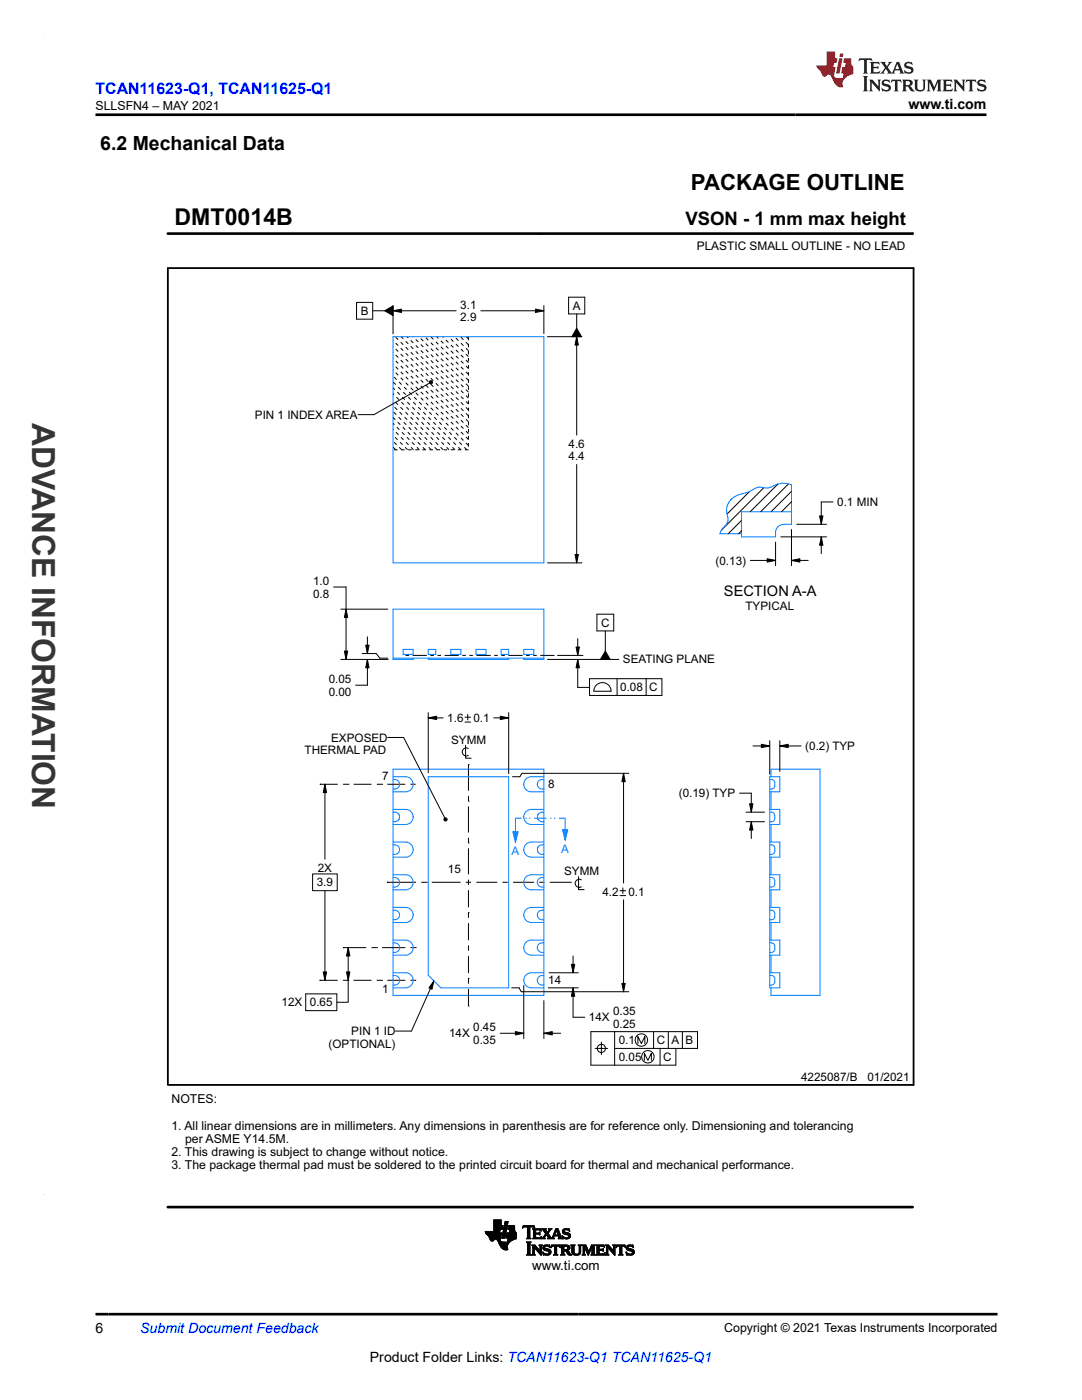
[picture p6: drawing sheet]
<svg xmlns="http://www.w3.org/2000/svg" width="216mm" height="279mm" viewBox="0 0 216 279" stroke-linecap="round" stroke-linejoin="round" font-family="sans-serif">
<path d="M112.2 165.6h1.1l-.5 2.1z" fill="#007fff"/>
<path d="M112.2 165.6h1.1l-.5 2.1z" fill="none" stroke="#007fff" stroke-width=".2"/>
<path d="M102.3 166h1.1l-.5 2.1z" fill="#007fff"/>
<g fill="none" stroke="#007fff" stroke-width=".2">
<path d="M78.4 67.2h30.1v45.1h-30.1zM157.9 102.1h-9.9v5h6.8v-.8a1.7 1.7 0 0 1 1.8-1.7h1.3v-7.9a4.3 4.3 0 0 0-4.1 .5l-1.2 .2a2.41 2.41 0 0 0-2.4 .3l-1.4 .7a4 4 0 0 0-3.8 3.1v.7a2.78 2.78 0 0 1-.1 2.4l-.9 1.1-.4 .8h4.4M78.4 131.4h30.1M80.4 129.6h2v1h-2zM82.4 131.4v.2h-4v-10h30.1v10h-4v-.2M85.4 129.6h1.6v1h-1.6zM85.4 131.4v.2h16.1v-.2M90 129.6h2v1h-2zM95 129.6h2v1h-2zM100 129.6h1.5v1h-1.5zM104.5 129.6h2v1h-2zM78.4 155h2.5a1.5 1.5 0 0 1 1.5 1.5 1.5 1.5 0 0 1-1.5 1.5h-2.5"/>
<path d="M78.4 155.6a1 1 0 0 1 1.3 .9 1 1 0 0 1-1.3 1M78.4 153.5h30.1v45.1h-30.1zM85.4 155h16.1v42.1h-13.5l-2.6-2.5zM108.5 155h-2.5a1.5 1.5 0 0 0-1.5 1.5 1.5 1.5 0 0 0 1.5 1.5h2.5M108.5 155.6a1 1 0 0 0-1.3 .9 1 1 0 0 0 1.3 1M153.6 155.6a.76 .76 0 0 1 1 .6v.6a.74 .74 0 0 1-1 .7M153.6 158h2v-3h-2v42.1h2v-3h-2M153.8 155v-1.5h9.8v45.1h-9.8v-1.5M153.8 158v3.5M78.4 174.6h2.5a1.5 1.5 0 0 1 1.5 1.5 1.5 1.5 0 0 1-1.5 1.5h-2.5M78.4 168.1h2.5a1.5 1.5 0 0 1 1.5 1.5 1.5 1.5 0 0 1-1.5 1.5h-2.5M78.4 161.5h2.5a1.5 1.5 0 0 1 1.5 1.5 1.5 1.5 0 0 1-1.5 1.5h-2.5"/>
<path d="M78.4 175.1a1 1 0 0 1 1.3 1 1 1 0 0 1-1.3 .9M78.4 168.6a1 1 0 0 1 1.3 1 1 1 0 0 1-1.3 .9M78.4 162.1a1 1 0 0 1 1.3 .9 1 1 0 0 1-1.3 1M102.3 166h1.1l-.5 2.1zM104.1 163.3h-1.2v4.8M104.8 163.3h.3M105.6 163.3h.2M106.6 163.3h2.5M108.5 161.5h-2.5a1.5 1.5 0 0 0-1.5 1.5 1.5 1.5 0 0 0 1.5 1.5h2.5M108.5 174.6h-2.5a1.5 1.5 0 0 0-1.5 1.5 1.5 1.5 0 0 0 1.5 1.5h2.5M108.5 168.1h-2.5a1.5 1.5 0 0 0-1.5 1.5 1.5 1.5 0 0 0 1.5 1.5h2.5M108.5 162.1a1 1 0 0 0-1.3 .9 1 1 0 0 0 1.3 1"/>
<path d="M108.5 175.1a1 1 0 0 0-1.3 1 1 1 0 0 0 1.3 .9M108.5 168.6a1 1 0 0 0-1.3 1 1 1 0 0 0 1.3 .9M109.8 163.3h.2M110.5 163.3h.3M111.5 163.3h1.3v4.4M153.6 175.1a.76 .76 0 0 1 1 .7v.6a.74 .74 0 0 1-1 .6M153.6 168.6a.76 .76 0 0 1 1 .7v.6a.74 .74 0 0 1-1 .6M153.6 162.1a.76 .76 0 0 1 1 .6v.6a.74 .74 0 0 1-1 .7M153.6 174.6h2v3h-2M153.6 168.1h2v3h-2M153.6 161.5h2v3h-2M153.8 164.5v3.6"/>
<path d="M153.8 171.1v3.5M153.8 177.6v3.5M78.4 194.1h2.5a1.5 1.5 0 0 1 1.5 1.5 1.5 1.5 0 0 1-1.5 1.5h-2.5M78.4 187.6h2.5a1.5 1.5 0 0 1 1.5 1.5 1.5 1.5 0 0 1-1.5 1.5h-2.5M78.4 181.1h2.5a1.5 1.5 0 0 1 1.5 1.5 1.5 1.5 0 0 1-1.5 1.5h-2.5M78.4 194.7a1 1 0 0 1 1.3 .9 1 1 0 0 1-1.3 1M78.4 188.2a1 1 0 0 1 1.3 .9 1 1 0 0 1-1.3 1M78.4 181.6a1 1 0 0 1 1.3 1 1 1 0 0 1-1.3 1M108.5 194.1h-2.5a1.5 1.5 0 0 0-1.5 1.5 1.5 1.5 0 0 0 1.5 1.5h2.5M108.5 187.6h-2.5a1.5 1.5 0 0 0-1.5 1.5 1.5 1.5 0 0 0 1.5 1.5h2.5M108.5 181.1h-2.5a1.5 1.5 0 0 0-1.5 1.5 1.5 1.5 0 0 0 1.5 1.5h2.5M108.5 194.7a1 1 0 0 0-1.3 .9 1 1 0 0 0 1.3 1"/>
<path d="M108.5 188.2a1 1 0 0 0-1.3 .9 1 1 0 0 0 1.3 1M108.5 181.6a1 1 0 0 0-1.3 1 1 1 0 0 0 1.3 1M153.6 194.7a.76 .76 0 0 1 1 .6v.6a.74 .74 0 0 1-1 .7M153.6 188.2a.76 .76 0 0 1 1 .6v.6a.74 .74 0 0 1-1 .7M153.6 181.6a.76 .76 0 0 1 1 .7v.6a.74 .74 0 0 1-1 .7M153.6 187.6h2v3h-2M153.6 181.1h2v3h-2M153.8 184.1v3.5M153.8 190.6v3.5"/>
</g>
<g fill="none" stroke="#000" stroke-width=".2">
<path d="M33.5 46.6h148.6M113.5 59.3h3.2v3.4h-3.2zM182.1 46.4v.4M71.1 60.4h3.3v3.3h-3.3zM74.4 62h2.4M76.8 62l1.6-.9v1.9zM78.4 62l1.7-.3v.7zM78.4 61v5.6M78.4 62h12.6M85.7 76.1l.2-.1h.3l.1 .3-.1 .3h-.3l-.2-.2zM85.7 76.5l-11.1 6.2h-3.1M95.9 62h12.6"/>
<path d="M106.9 61.7l1.6 .3-1.6 .4zM108.5 61v5.6M109.2 67.2h6.9M115.1 65.5l.9 1.7h-1.9zM115.1 67.2l.3 1.7h-.7zM115.1 62.7v2.8M115.1 67.2v19.6M115.1 92.7v19.6M146 99.6l-.2 .2M149.6 98.1l-4.5 4.5M152.4 97.3l-8.5 8.5M155.2 96.6l-5.5 5.5"/>
<path d="M157.3 96.6l-5.5 5.5M157.9 98.1l-4 4M66.6 117.2h2.4v14.4M109.3 112.3h6.8M114.7 110.7h.7l-.3 1.6zM148 103.9l-2.7 2.6M148 106l-.6 .5M149.7 111.8h5.1M153.1 111.5l1.7 .3-1.7 .4zM154.8 108.2v4.7M155.8 107.1h9.1M157.9 111.8l1.7-.3v.7z"/>
<path d="M157.9 100.1l-2 2M157.9 111.8h3.4M157.9 105.7v7.2M159 104.6h5.9M163.5 103h.7l-.3 1.6zM163.9 107.1l.3 1.7h-.7zM163.9 107.1v3.4M166.2 100.2h-2.3v4.4M68 131.6h9.5M68 121.6h9.4M68.7 129.9h.7l-.4 1.7zM69 121.6l.4 1.6h-.7z"/>
<path d="M72.3 130.4h2.8l.7 1h1.6M73 128.8h.6l-.3 1.6zM73.3 131.6l.3 1.7h-.6zM73.3 127.1v3.3M73.3 131.6v5.1h-2.3M109.3 131.6h14.2M111.3 130.8h5M114.9 129.1h.7l-.3 1.7zM115.3 131.6l.3 1.7h-.7zM115.3 131.6v5.6h2.3M115.3 127.5v3.3M117.6 135.4h14.5v3.4h-14.5z"/>
<path d="M118.8 136.9a1.74 1.74 0 0 1 2-.6 1.74 1.74 0 0 1 1.2 1.7h-3.5zM119.1 122.6h3.4v3.3h-3.4zM120.8 129.9l1 1.7h-2zM120.8 125.9v4M123.1 135.4v3.4M128.9 135.4v3.4M63.8 156.5h.1M63.8 156.5h3.6M64.8 156.5l.4 1.7h-.7zM64.8 156.5v15M68.5 156.5h1M69.5 156.5h.1"/>
<path d="M70.6 156.5h3.5M75.2 156.5h1M76.2 156.5h.1M77.3 156.5h3.6M77.4 147.2h3.1l8.2 16M81.9 156.5h1M85.4 143.3l1.7-.4v.7zM85.4 142.2v12M85.4 143.3h3M92.8 143.1h1.1M92.8 144.1h1.1M92.9 148.7v2.6h1.1"/>
<path d="M93.3 142.6v1.1M93.5 149.4a.82 .82 0 0 0-1.3 .7 .82 .82 0 0 0 1.3 .7M93.5 159.9h.1M93.5 152.6h.1M93.5 152.6v5.2M93.5 158.8v1.1M98.5 143.3h3M99.8 142.9l1.7 .4-1.7 .3zM101.5 142.2v12.2M124.4 154.3l.4 1.7h-.7zM124.4 154.3v21.9M125.5 154.3h-21.3l-.5 .7h-1.4"/>
<path d="M147.6 158.3h2.3v3.8M150.3 148.9h3.3M151.9 148.5l1.7 .4-1.7 .3zM153.6 147.8v6.7M155.6 148.9l1.7-.4v.7zM155.6 147.8v6.2M155.6 148.9h4.2M62.4 174.4h4.9v3.4h-4.9zM64.8 177.8v17.8M77.3 176.1h.1M77.3 176.1h5.7M84.1 176.1h1"/>
<path d="M85.1 176.1h.1M86.2 176.1h5.7M88.6 163.4l.2-.2 .3 .1 .1 .2-.1 .3-.3 .1-.2-.2zM92.9 176.1h1.1M93.5 168.2h.1M93.5 160.9v5.2M93.5 167.2v1M93.5 169.3v5.2M93.5 175.6v1M93.5 177.7v3.4M95.1 176.1h4.1M100.3 176.1h1"/>
<path d="M102.4 176.1h4.1M107.6 176.1h1M109.7 176.1h4.2M113.9 176.1h.1M115.4 175v2.5h1.2M116 175.6a.82 .82 0 0 0-1.3 .7 .82 .82 0 0 0 1.3 .7M123.7 177.8h1.1M123.7 178.7h1.1M124.3 177.2v1.1M124.4 179.6v18.3M148.9 164h3.6M148.9 162.1h3.6"/>
<path d="M149.6 160.4h.6l-.3 1.7zM149.9 164l.3 1.7h-.6zM149.9 164v3.3M61 198.4h6.2v3.3h-6.2zM63.8 195.6h.1M63.8 195.6h3.6M64.5 194h.7l-.4 1.6zM68.4 195.6h1.1M68.5 189.1h.1M68.5 189.1h4.6M69.1 194h.7l-.3 1.6zM69.5 189.1l.3 1.7h-.7z"/>
<path d="M69.5 189.1v10.9h-2.3M69.5 195.6h.1M70.5 195.6h3.6M74.1 189.1h1.1M75.2 195.6h1M75.2 189.1h.1M76.2 195.6h.1M76.2 189.1h4.7M77.3 195.6h3.6M81.9 195.6h1.1M81.9 189.1h1.2M86.6 195.8l-.4 1.6-.6-.2z"/>
<path d="M86.6 195.8l-4.5 10h-3.2M93.5 182.1h.1M93.5 195.3h.1M93.5 182.1v1.1M93.5 184.2v3.4M93.5 188.7v1M93.5 190.8v3.4M93.5 195.3v1M93.5 197.4v3.4M102.1 197.1h1.5l.4 .8h21.5M104.5 196.7v10.6M108.5 199.7v7.6"/>
<path d="M109.4 197.1h6M109.6 194.1h5.8M114 192.5h.7l-.4 1.6zM114.3 197.1l.4 1.7h-.7zM114.3 197.1v5.9h2.4M114.3 190.8v3.3M124.1 196.3h.7l-.4 1.6zM93.5 200.8h.1M99.8 206.2h4.7M102.8 205.9l1.7 .3-1.7 .3zM108.5 206.2l1.7-.3v.6zM108.5 206.2h3.4"/>
<path d="M118.7 209.2h2.5M120 208v2.5M122.6 209.2h16.6v-3.3h-21.3v6.7h17v-3.4M122.6 205.9v6.7M127.3 208.3v-1.4l.7 1.4 .7-1.4v1.4M128.6 211.6v-1.4l.7 1.4 .7-1.4v1.4M130.4 205.9v3.3M131.7 209.2v3.4M133.4 205.9v3.3M136.2 205.9v3.3M96.8 245.8h2.9M96.8 245.9h2.9"/>
<path d="M96.9 245.9h2.8M96.9 246h3.2l-.2 1.1M96.9 246.1h3.2M97 246.2h3.1M97 246.3h3M97.1 246.3h2.9M97.2 246.4h2.8M97.3 246.5h2.7M97.4 246.6h2.6M97.5 246.7h2.5M97.6 246.8h2.3M97.6 246.9h2.3"/>
<path d="M97.6 247h2.3M97.7 247.1h2.2M97.7 247.2h2.2M97.8 247.3h2M97.8 247.3h1M97.8 247.4h.8M97.9 247.5h.7M97.9 247.5h.6M98 247.6h.5M98.1 247.7h.3M98.5 245.3h1.7l.2-.7h-.4v-1.2h-1.5v2.4h-1.7l.1 .2 1.1 1.6 .4 .1 .4-.4 .3 .1 .9 1.5 .7 .5h.7l-.1-.9 .6-.8M98.5 245.7h1.2"/>
<path d="M98.5 245.6h1.3M98.5 245.5h1.3M98.5 245.4h1.3M98.5 245.3h1.7M98.5 245.2h1.8M98.5 245.1h1.8M98.5 245h1.8M98.5 244.9h1.8M98.5 244.8h1.8M98.5 244.7h1.9M98.5 244.6h1.9M98.5 244.6h1.5"/>
<path d="M98.5 244.5h1.5M98.5 244.4h1.5M98.5 244.3h1.5M98.5 244.2h1.5M98.5 244.1h1.5M98.5 244h1.5M98.5 243.9h1.5M98.5 243.8h1.5M98.5 243.7h1.5M98.5 243.6h1.5M98.5 243.5h1.5M99 247.3h.8"/>
<path d="M99.1 247.4h.7M99.2 247.5h.6M99.3 247.5h.5M99.3 247.6h.5M99.3 247.7h.6M99.4 247.7h.5M99.4 247.8h.6M99.4 247.9h1M99.5 247.9h2.1M99.5 248h2.1M99.5 248.1h2M99.6 248.1h1.9"/>
<path d="M99.6 248.2h1.8M99.6 248.3h1.8M99.7 248.3h1.6M99.7 248.4h1.6M99.7 248.5h1.6M99.8 248.5h1.5M99.8 248.6h1.4M99.8 245.3l-.1 .7M99.8 247.3l.1 .4 .2 .1 1.6 .1M99.8 248.7h1.4M99.9 248.7h1.3M99.9 247.1l-.1 .2"/>
<path d="M99.9 248.8h1.3M100 248.9h1.2M100.1 249h1.1M100.1 249.1h1.2M100.1 247.1h.6M100.2 247h.5M100.2 246.9h.6M100.2 249.1h1.1M100.2 246.8h.6M100.2 246.7h.6M100.2 246.6h.6M100.3 246.5h.5"/>
<path d="M100.3 246.5h.6M100.3 249.2h1M100.3 246.4h.6M100.3 246.3h.6M100.3 246.2h.6M100.3 246.1h.6M100.4 246h.5M100.4 249.3h.9M100.4 245.9h.6M100.4 245.8h.6M100.4 245.7h.6M100.4 245.6h.6"/>
<path d="M100.5 245.5h.5M100.5 249.3h.8M100.5 245.4h.6M100.5 245.3h.6M100.5 245.2h.6M100.5 245.1h.6M100.6 245h.5M100.6 245h.6M100.6 244.9h.6M100.6 244.8h.6M100.6 249.4h.7M100.6 244.7h.6"/>
<path d="M100.6 244.6h.6M100.6 244.6h.6l-.5 2.5h-.6zM100.7 244.3h.6M100.7 244.2h.6M100.7 244.1h.6M100.8 244h.5M100.8 243.9h.6M100.8 243.8h.6M100.8 243.8h.6l-.1 .5h-.6zM100.9 249.5h.1M101 247h2M101 246.9h2"/>
<path d="M101 246.9l.1 .2h.3M101 247.1h2M101 246.8h2M101 246.7h2M101.1 246.7h1.9M101.1 246.6h1.9M101.1 246.5h1.9M101.1 246.4h1.9M101.1 246.3h1.9M101.2 246.2h1.8M101.2 246.1h1.8M101.3 247.8h.5"/>
<path d="M101.3 247.7h.6M101.3 247.7h.7M101.3 247.6h.8M101.3 247.5h.9M101.3 247.5h1M101.3 245.3h1.4M101.3 247.4h1.2M101.4 245.2h1.3M101.4 247.3h1.2M101.4 247.3h1.5M101.4 245.1h1.3M101.4 247.2h1.6"/>
<path d="M101.4 245h1.3M101.4 247.1h1.6M101.4 247.1l-.1 .8M101.4 244.9h1.3M101.4 244.8h1.3M101.5 244.7h1.2M101.5 244.6h1.2M101.5 244.6h1.2v.7h-1.4zM101.6 245.9h1.3M101.7 245.9h1.2M101.7 245.8h1.1M101.7 245.7h1.1"/>
<path d="M101.7 245.7h1M101.7 245.6h1M101.7 245.5h1M101.7 245.4h1M101.8 245.3l-.2 .7M102.7 245.3l.3 .7v1.2M103 246h-1.8l-.2 .9M103 247.2l-1.1 .5M104.3 245h.1M104.3 244.9h.2M104.3 244.8h2.3M104.4 244.7h2.2"/>
<path d="M104.4 244.6h2.2M105 247.2l.2-.2v-2.1h-.5l-.4 .2 .1-.5h2.2l.1 .5-.4-.2h-.6v2l.2 .3M105 247.2h.9M105.1 247.9h.8M105.2 247.1h.6M105.2 250.4h.6M105.2 244.9h.5M105.2 248h.6M105.2 247h.5M105.2 246.9h.5M105.2 246.8h.5M105.2 246.7h.5"/>
<path d="M105.2 246.6h.5M105.2 246.5h.5M105.2 246.4h.5M105.2 246.3h.5M105.2 246.2h.5M105.2 246.1h.5M105.2 246h.5M105.2 245.9h.5M105.2 245.8h.5M105.2 245.7h.5M105.2 245.6h.5M105.2 245.5h.5"/>
<path d="M105.2 245.4h.5M105.2 245.3h.5M105.2 245.2h.5M105.2 245.1h.5M105.2 245h.5M105.3 250.3h.5M105.3 248.1h.4M105.3 250.2h.4M105.3 250.2v-2.1l-.3-.3h1l-.3 .3v2.1M105.3 250.2l-.3 .3 1-.1-.3-.2M105.3 250.1h.4M105.3 250h.4"/>
<path d="M105.3 249.9h.4M105.3 249.8h.4M105.3 249.7h.4M105.3 249.6h.4M105.3 249.5h.4M105.3 249.4h.4M105.3 249.3h.4M105.3 249.2h.4M105.3 249.1h.4M105.3 249h.4M105.3 248.9h.4M105.3 248.8h.4"/>
<path d="M105.3 248.7h.4M105.3 248.6h.4M105.3 248.5h.4M105.3 248.4h.4M105.3 248.3h.4M105.3 248.2h.4M105.9 247.2h-.9M106.2 248.6h.6M106.2 247.2h1.7M106.3 250.4h.4M106.3 248.7h.6M106.3 250.3h.3"/>
<path d="M106.3 245.3h1.6M106.3 248.8h.7M106.3 250.2l-.2 .3 .7-.1-.2-.2M106.3 250.2h.3M106.3 250.1h.3M106.3 250h.3M106.3 249.9h.3M106.3 249.8h.3M106.3 249.7h.3M106.3 249.6h.3M106.3 249.5h.3M106.3 249.4h.3"/>
<path d="M106.3 249.3h.3M106.3 249.2h.3M106.3 249.1h.3M106.3 249h.3M106.3 249h.8M106.3 248.9h.8M106.3 248.8v1.4M106.4 247.1h1.6M106.4 245.4h1.5M106.4 247h.5M106.4 245.5h.5M106.4 246.9h.5"/>
<path d="M106.4 246.8h.5M106.4 246.7h.5M106.4 246.6h.5M106.4 246.5h.5M106.4 246.4h.5M106.4 246.3h.5M106.4 246.2h1.3M106.4 246.1h1.3M106.4 246h.5M106.4 245.9h.5M106.4 245.8h.5M106.4 245.7h.5"/>
<path d="M106.4 245.6h.5M106.5 244.9h.2M106.6 245h.1M106.7 249h.5M106.7 248.5l1 1.1 .1-.8M106.7 248.5h-.6l.2 .3M106.7 249.1h.6M106.8 249.2h.6M106.9 245.6l.1-.1h.5l.5 .2M106.9 245.6v.5h.6l.2-.2v.6l-.2-.2h-.6v.6M106.9 249.3h.6M107 249.4h.6"/>
<path d="M107.1 249.5h.5M107.1 249.6h.9M107.2 249.7h.8M107.3 249.8h.7M107.4 249.9h.6M107.5 250h.5M107.5 246h.2M107.6 250.1h.4M107.6 246.3h.1M107.6 247h.4M107.6 246h.1M107.6 250.2h.4"/>
<path d="M107.7 246.4h.1M107.7 245.5h.2M107.7 248.6h.4M107.7 250.3h.3M107.7 248.7h.3M107.8 248.8h.2M107.8 248.8l-.2-.3h.6l-.2 .3M107.8 249.5h.2M107.8 249.4h.2M107.8 249.3h.2M107.8 249.2h.2M107.8 249.1h.2"/>
<path d="M107.8 249h.2M107.8 248.9h.2M107.8 250.4h.2M107.8 245.6h.2M107.9 246.9h.1M107.9 250.4h.1M107.9 245.7h.1M108 246.8h.1M108 245.7l-.2-.5h-1.6l.2 .3v1.4l-.2 .3M108 248.8v1.7l-1.4-1.5v1.2M108 247.2h.8M108.1 246.8l-.5 .2h-.7v-.1"/>
<path d="M108.1 246.8l-.2 .4h-1.7M108.1 245.3h.8M108.3 247.1h.3M108.3 249.9l.1 .6M108.3 249.9h.1M108.3 245.4h.6M108.3 250h.1M108.3 250.1h.3M108.3 249h.4M108.3 249.1h.5M108.3 247h.4M108.3 250.2h.4"/>
<path d="M108.3 248.9h.4M108.4 249.2h.8M108.4 245.5h.5M108.4 250.3h.6M108.4 248.8h.4M108.4 250.4h1.3M108.4 249.3h1.1M108.4 246.9h.3M108.4 245.6h.6M108.4 248.7h1.3M108.5 246.8h.3M108.5 249.4h1.2"/>
<path d="M108.5 245.7h.5M108.5 248.6h1.2M108.5 246.7h.3M108.6 245.8h.5M108.6 246.6h.3M108.6 245.9h.5M108.6 249.5h1.2M108.7 246.5h.3M108.7 246h.8M108.7 250.4h.9M108.7 248.5h.7M108.7 246.4h.8"/>
<path d="M108.8 246h.6M108.8 247.2h-.8M108.8 246.3h.7M108.8 246.1h.6M108.9 246.2h.5M108.9 246.2l-.6 .8-.3 .2M108.9 249.6l.6 .2v.4h-.6l-.6-.3M108.9 249.6h1M109.1 246.5h.5M109.2 246.6h.5M109.2 250.3h.6M109.2 246.7h.5"/>
<path d="M109.3 247.2l.1-.2-.4-.6-.3 .6 .1 .2M109.3 247.2h1.3M109.3 245.9h.3M109.3 246.8h.5M109.3 249.7h.6M109.3 245.8h.3M109.4 246.2l.7 .9 .8-1.9h.5l.6 1.8 .2 .2M109.4 246.9h.5M109.4 245.7h.3M109.4 248.8h.3M109.4 247h.5M109.4 247.1h.6"/>
<path d="M109.5 250.2h.4M109.5 245.6h.3M109.5 249.8h.4M109.5 245.3h.6M109.5 245.5l-.3 .5-.3-.6 .1-.2h-.9l.8 1M109.5 245.5l-.1-.3h.7l-.7 1M109.5 250.1h.4M109.5 245.5h.3M109.5 249.9h.4M109.5 250h.4M109.6 245.4h.3M109.6 248.9h.2"/>
<path d="M109.7 249h.1M109.8 249l-.7-.3h-.3l-.1 .2 .1 .2 .9 .3 .2 .5M109.8 249l-.1-.5-1.1 .1-.3 .2v.4l.6 .4M109.9 249l.2-.5h1.6l.1 .5M109.9 249l.4-.3h.3v1.5M109.9 249h.1M109.9 248.9h.2M109.9 249.9l-.1 .3-.3 .3-1.1-.1M110 248.8h.2M110 248.7h1.7M110 248.6h1.7M110.1 247.1h.4"/>
<path d="M110.2 247h.3M110.2 246.9h.3M110.3 246.8h.3M110.3 246.7h.3M110.4 246.6h1.5M110.4 246.5h1.4M110.4 246.4h1.4M110.5 246.3h.2M110.5 246.2h.3M110.5 246.1h.3M110.6 246h.2M110.6 250.4h.5"/>
<path d="M110.6 246h.3M110.6 250.3h.5M110.6 247.2h-1.3M110.6 248.8h.5M110.6 245.9h.3M110.6 250.2h.5M110.6 250.2l-.2 .3 .9-.1-.2-.2M110.6 250.1h.5M110.6 250h.5M110.6 249.9h.5M110.6 249.8h.5M110.6 249.7h.5"/>
<path d="M110.6 249.6h.5M110.6 249.5h.5M110.6 249.4h.5M110.6 249.3h.5M110.6 249.2h.5M110.6 249.1h.5M110.6 249h.5M110.6 248.9h.5M110.7 245.8h.2M110.7 246.4l.3-.8 .3 .8M110.7 245.7h.3M110.8 245.6h.7"/>
<path d="M110.8 245.5h.7M110.8 245.4h.6M110.9 245.3h.5M111.1 245.7h.4M111.1 245.8h.5M111.1 245.9h.5M111.2 246h.4M111.2 246h.5M111.2 246.1h.5M111.3 246.2h.4M111.3 246.3h.5M111.4 247.2l.1-.2-.1-.3h-.8l-.1 .3 .1 .2"/>
<path d="M111.4 247.2h.8M111.4 246.7h.5M111.5 246.8h.5M111.5 246.9h.5M111.5 248.8h.3M111.5 247.1h.6M111.5 247h.5M111.7 248.9h.1M111.7 249h.1M111.8 249l-.3-.3h-.4v1.5M112 248.6h1.5M112 250.4h.6"/>
<path d="M112.1 248.7h1.5M112.1 250.3h.4M112.1 248.8h.4M112.1 250.2l-.2 .3 .8-.1-.2-.2M112.1 250.2h.4M112.1 250.1h.4M112.1 250h.4M112.1 249.9h.4M112.1 249.8h.4M112.1 249.7h.4M112.1 249.6h1.2M112.1 249.5h1.3"/>
<path d="M112.1 249.4h1.4M112.1 249.3h.4M112.1 249.2h.4M112.1 249.1h.4M112.1 249h.4M112.1 248.9h.4M112.1 248.8v1.4M112.2 246.7h.1M112.2 246.6h.1M112.2 246.8h.2M112.2 245.8h.4M112.2 245.9h.5"/>
<path d="M112.2 245.7h.4M112.2 246.9h.4M112.2 247.2h-.8M112.2 246h.8M112.3 245.6h.3M112.3 247h.5M112.3 246h1.1M112.3 247.1h1.3M112.3 245.5h.4M112.3 247.2h.2M112.4 246.1h1.2M112.4 245.4h1.2"/>
<path d="M112.5 246.2h1.2M112.5 245.3h1.1M112.5 250.2v-.5h.3l.6 .7 .7 .1M112.5 248.9l.1-.2 .6 .2v.4l-.3 .1M112.5 248.9v.5M112.6 247.2h.9M112.7 246.3h1.1M112.7 245.2h.5M112.9 247.3h.3M112.9 248.5l.6 .1 .2 .3-.1 .4-.4 .3M112.9 249.7h.5M113 249.8h.5"/>
<path d="M113.1 249.9h.5M113.1 250h.5M113.1 246.4h.7M113.1 248.8h.6M113.1 249.3h.5M113.2 250.1h.5M113.2 248.5h-1.3l.2 .3M113.2 249.6l.9 .9M113.2 249.6h.1M113.2 250.2h.6M113.2 248.9h.5M113.2 249.2h.5"/>
<path d="M113.2 247h.5M113.2 249.1h.5M113.2 249h.5M113.2 245.5h.4M113.3 249h.4M113.3 250.3h.5M113.3 250.4h.6M113.4 246.5h.4M113.4 246.9h.4M113.4 246.6h.4M113.4 246.8h.4M113.4 245.6h.3"/>
<path d="M113.4 246.7h.4M113.5 250.4h.6M113.6 245.7h.1M113.7 245.8l-.6-.4-.4 .1-.1 .2 .1 .2 1.1 .4v.5l-.3 .4h-1.2l-.1-.6M113.7 245.8l-.1-.6-1.1 .1-.3 .3 .1 .5 1 .4 .1 .3-.1 .2h-.4l-.7-.4M113.7 245.8h.1M114 248.6h.6M114.1 248.7h.5M114.1 248.8h.4M114.1 248.8l-.2-.3h.8l-.2 .3M114.1 248.8v1.2l.3 .4 .5 .1 .6-.1 .3-.2 .1-.4M114.1 249.8h.4"/>
<path d="M114.1 249.7h.4M114.1 249.6h.4M114.1 249.5h.4M114.1 249.4h.4M114.1 249.3h.4M114.1 249.2h.4M114.1 249.1h.4M114.1 249h.4M114.1 248.9h.4M114.1 249.9h.4M114.1 250h.5M114.1 250.1h.5"/>
<path d="M114.2 250.2h.5M114.3 250.3h.6M114.4 250.4h1.2M114.5 249.8l.2 .4 .4 .1 .4-.1 .1-.4M114.5 248.8v1M114.5 250.4h1M115.2 250.3h.5M115.5 250.2h.3M115.5 248.6h.4M115.5 250.1h.3M115.6 250h.2M115.6 248.7h.3"/>
<path d="M115.6 249.9h.3M115.6 248.8h.3M115.6 248.8l-.2-.3h.6l-.1 .3M115.6 249.8h.3M115.6 249.7h.3M115.6 249.6h.3M115.6 249.5h.3M115.6 249.4h.3M115.6 249.3h.3M115.6 249.2h.3M115.6 249.1h.3M115.6 249h.3"/>
<path d="M115.6 248.9h.3M115.6 248.8v1M115.9 248.8v1M116.3 248.6h.6M116.3 250.4h.4M116.4 248.7h.6M116.4 250.3h.2M116.4 248.8h.6M116.4 250.2h.2M116.4 250.2l-.2 .3 .6-.1-.2-.2M116.4 250.1h.2M116.4 250h.2"/>
<path d="M116.4 249.9h.2M116.4 249.8h.2M116.4 249.7h.2M116.4 249.6h.2M116.4 249.5h.2M116.4 249.4h.2M116.4 249.3h.2M116.4 249.2h.2M116.4 249.1h.2M116.4 249h.2M116.4 249h.7M116.4 248.9h.7"/>
<path d="M116.4 248.8v1.4M116.7 249h.5M116.7 249.1h.5M116.8 249.2h.4M116.8 249.3h.5M116.9 249.4h.4M116.9 248.5l.6 1.3 .5-1.3h.8l-.2 .3M116.9 249.5h.5M116.9 248.5h-.7l.2 .3M116.9 249.6h.5M117 249.7h.4M117 249.8h.7"/>
<path d="M117.1 249.9h.6M117.1 250h.5M117.2 250.1h.4M117.2 250.2h.4M117.2 250.3h.3M117.3 250.4h.2M117.3 250.4h.1M117.5 249.7h.3M117.6 249.6h.2M117.6 249.5h.2M117.6 249.4h.3M117.7 249.3h.2"/>
<path d="M117.7 249.2h.3M117.8 249.1h.2M117.8 249h.2M117.8 249h.8M117.9 248.9h.7M117.9 248.8h.7M118 248.7h.6M118 248.6h.6M118.1 250.4h.5M118.1 250.3h.5M118.1 250.2h.5M118.1 250.2l-.2 .3 .9-.1-.2-.2"/>
<path d="M118.1 250.2v-1.3l-.7 1.6-.8-1.6v1.3M118.1 250.1h.5M118.1 250h.5M118.1 249.9h.5M118.1 249.8h.5M118.1 249.7h.5M118.1 249.6h.5M118.1 249.5h.5M118.1 249.4h.5M118.1 249.3h.5M118.1 249.2h.5M118.1 249.1h.5"/>
<path d="M118.1 249h.5M118.6 248.8v1.4M119 248.6h1.5M119.1 250.4h1.5M119.1 248.7h1.5M119.1 250.3h1.6M119.1 248.8h.5M119.1 248.8l-.2-.3h1.6l.1 .5M119.1 250.2h.5M119.1 250.1h.5M119.1 250h.5M119.1 249.9h.5"/>
<path d="M119.1 249.8h.5M119.1 249.7h.5M119.1 249.6h.5M119.1 249.5h1.3M119.1 249.4h1.3M119.1 249.3h1.3M119.1 249.2h.5M119.1 249.1h.5M119.1 249h.5M119.1 248.9h.5M119.1 248.8v1.4M119.6 249.5v.7h.1"/>
<path d="M120.1 249.3l.3-.2v.6l-.3-.2M120.3 249.6h.1M120.3 249.2h.1M120.4 248.8h.2M120.5 250.2h.2M120.5 248.9h.1M120.6 249h.1M120.6 249l-.3-.3h-.7v.6M120.6 250.1h.1M120.7 250h.1M120.7 250l-.6 .2M120.7 250l-.1 .4-1.7 .1 .2-.3"/>
<path d="M120.9 248.6h.6M121 250.4h.3M121 248.7h.6M121 250.3h.3M121 248.8h.7M121 250.2h.3M121 248.8l-.2-.3h.6l1 1.1v-.8M121 250.2l-.2 .3h.7l-.2-.3M121 250.1h.3M121 250h.3M121 249.9h.3M121 249.8h.3"/>
<path d="M121 249.7h.3M121 249.6h.3M121 249.5h.3M121 249.4h.3M121 249.3h.3M121 249.2h.3M121 249.1h.3M121 249h.3M121 249h.8M121 248.9h.8M121 248.8v1.4M121.3 249h.6"/>
<path d="M121.4 249.1h.6M121.5 249.2h.6M121.6 249.3h.6M121.7 249.4h.5M121.8 249.5h.5M121.8 249.6h.9M121.9 249.7h.8M122 249.8h.7M122.1 249.9h.6M122.2 250h.5M122.2 250.1h.5M122.3 250.2h.4"/>
<path d="M122.4 248.6h.4M122.4 250.3h.3M122.4 248.7h.3M122.4 248.8h.3M122.4 248.8l-.1-.3h.6l-.2 .3M122.4 249.5h.3M122.4 249.4h.3M122.4 249.3h.3M122.4 249.2h.3M122.4 249.1h.3M122.4 249h.3M122.4 248.9h.3"/>
<path d="M122.5 250.4h.2M122.6 250.4h.1M122.7 248.8v1.7l-1.4-1.5v1.2M122.9 249l.4-.3h.3l.1 1.5M122.9 249h.1M122.9 248.9h.2M123 248.8h.2M123 248.7h1.7M123 248.6h1.7M123.6 250.4h.5M123.6 250.3h.5M123.6 248.8h.5"/>
<path d="M123.7 250.2l-.3 .3 .9-.1-.2-.2M123.7 250.2h.4M123.7 250.1h.4M123.7 250h.4M123.7 249.9h.4M123.7 249.8h.4M123.7 249.7h.4M123.7 249.6h.4M123.7 249.5h.4M123.7 249.4h.4M123.7 249.3h.4M123.7 249.2h.4"/>
<path d="M123.7 249.1h.4M123.7 249h.4M123.7 248.9h.4M124.5 248.8h.3M124.7 248.9h.1M124.7 248.5l.1 .5-.3-.3-.4 .1v1.4M124.7 248.5h-1.6l-.2 .5M124.7 249h.1M124.9 250h.2M125 250.1h.2M125 249h.3M125 249.1h.5"/>
<path d="M125 250.2h.3M125 248.9h.3M125 249.2h.8M125 250.3h.6M125 248.8h.4M125 250.4h1.3M125 249.3h1.2M125.1 248.7h1.2M125.1 248.6l.4-.2 .8 .1 .1 .5-.6-.3h-.4l-.1 .2 .1 .2 1.1 .4 .1 .5-.3 .4-.4 .1-.7-.1-.1 .1-.1-.7 .7 .5 .3-.1 .2-.2-.2-.3-.9-.3-.1-.4zM125.1 249.4h1.3M125.2 248.6h1.1M125.3 249.5h1.2"/>
<path d="M125.4 250.4h.8M125.4 248.5h.6M125.5 249.6h1M125.9 250.3h.5M125.9 249.7h.7M126 248.8h.4M126.1 250.2h.4M126.1 249.8h.5M126.2 250.1h.3M126.2 249.9h.4M126.2 250h.4M126.2 248.9h.2"/>
<path d="M126.3 249h.1"/>
<circle cx="120" cy="209.2" r=".83"/>
<circle cx="128" cy="207.6" r="1.25"/>
<circle cx="129.3" cy="210.9" r="1.25"/>
</g>
<g fill="#000">
<path d="M76.8 62l1.6-.9v1.9zM78.4 62l1.7-.3v.7zM85.7 76.1l.2-.1h.3l.1 .3-.1 .3h-.3l-.2-.2zM106.9 61.7l1.6 .3-1.6 .4zM115.1 67.2l.3 1.7h-.7zM115.1 65.5l.9 1.7h-1.9zM114.7 110.7h.7l-.3 1.6zM153.1 111.5l1.7 .3-1.7 .4zM157.9 111.8l1.7-.3v.7zM163.9 107.1l.3 1.7h-.7zM163.5 103h.7l-.3 1.6zM68.7 129.9h.7l-.4 1.7z"/>
<path d="M69 121.6l.4 1.6h-.7zM73.3 131.6l.3 1.7h-.6zM73 128.8h.6l-.3 1.6zM115.3 131.6l.3 1.7h-.7zM114.9 129.1h.7l-.3 1.7zM120.8 129.9l1 1.7h-2zM64.8 156.5l.4 1.7h-.7zM85.4 143.3l1.7-.4v.7zM99.8 142.9l1.7 .4-1.7 .3zM124.4 154.3l.4 1.7h-.7zM151.9 148.5l1.7 .4-1.7 .3zM155.6 148.9l1.7-.4v.7z"/>
<path d="M88.6 163.4l.2-.2 .3 .1 .1 .2-.1 .3-.3 .1-.2-.2zM149.6 160.4h.6l-.3 1.7zM149.9 164l.3 1.7h-.6zM64.5 194h.7l-.4 1.6zM69.5 189.1l.3 1.7h-.7zM69.1 194h.7l-.3 1.6zM86.6 195.8l-.4 1.6-.6-.2zM114 192.5h.7l-.4 1.6zM114.3 197.1l.4 1.7h-.7zM124.1 196.3h.7l-.4 1.6zM102.8 205.9l1.7 .3-1.7 .3zM108.5 206.2l1.7-.3v.6z"/>
</g>
<path d="M33.5 53.5h148.8v163h-148.8z" fill="none" stroke="#000" stroke-width=".36"/>
<path d="M33.5 46.6h148.6M33.5 240.9h148.6" fill="none" stroke="#000" stroke-width=".53"/>
<g fill="none" stroke="#000" stroke-width=".2" stroke-dasharray=".7 .7" stroke-linecap="butt">
<path d="M93.5 67.2v22.6M93.5 79.4l-12.3-12.2M93.5 78.3l-11.1-11.1M93.5 77.1l-9.9-9.9M93.5 75.9l-8.7-8.7M93.5 74.7l-7.5-7.5M93.5 73.5l-6.4-6.3M93.5 72.4l-5.2-5.2M93.5 71.2l-4-4M93.5 70l-2.8-2.8M93.5 68.8l-1.6-1.6M93.5 67.6l-.5-.4"/>
<path d="M79 89.8l-.6-.6M80.2 89.8l-1.8-1.8M81.3 89.8l-2.9-2.9M82.5 89.8l-4.1-4.1M83.7 89.8l-5.3-5.3M84.9 89.8l-6.5-6.5M86.1 89.8l-7.7-7.7M87.2 89.8l-8.8-8.9M88.4 89.8l-10-10M89.6 89.8l-11.2-11.2M90.8 89.8l-12.4-12.4M92 89.8l-13.6-13.6"/>
<path d="M93.2 89.8l-14.8-14.8M93.5 89.8h-15.1M93.5 88.9l-15.1-15M93.5 87.7l-15.1-15M93.5 86.5l-15.1-15M93.5 85.4l-15.1-15.1M93.5 84.2l-15.1-15.1M93.5 83l-15.1-15.1M93.5 81.8l-14.6-14.6M93.5 80.6l-13.5-13.4"/>
</g>
<path d="M110.6 130.8h-30.1" fill="none" stroke="#000" stroke-width=".2" stroke-dasharray="2.8 .7 .7 .7 .7 .7" stroke-linecap="butt"/>
<path d="M171.5 11.6l-.2 .6 .5-.2h.6v.1v2.2l-.2 .4h1l-.2-.4v-2.2v-.1h.5l.6 .2-.2-.6zM173.6 12.4l.2 .3v1.6l-.2 .4h1.9l.1-.6a1.08 1.08 0 0 1-1.3 .2v-.7h.6l.4 .2v-.7l-.4 .2h-.6v-.5l.2-.2a1 1 0 0 1 1 .3l-.1-.5zM175.7 12.4l.9 1.1-1 1.2h.9l-.2-.2 .5-.8 .4 .8-.2 .2h1.6l-.2-.2 .2-.5h.9l.1 .5-.1 .2h.9l-.2-.4-.8-1.9h-.5l-.9 2.1-.9-1.1 .9-1h-.8l.2 .2-.4 .6-.4-.6 .2-.2zM179 12.8l.4 1h-.7zM180.7 12.5a.65 .65 0 0 0-.2 .7 .65 .65 0 0 0 .6 .5l.6 .1 .1 .3a.79 .79 0 0 1-.7 .4 .79 .79 0 0 1-.7-.5l.1 .7 .2-.1a.93 .93 0 0 0 1.1 0 .93 .93 0 0 0 .4-.9 1.46 1.46 0 0 0-1.2-.6l-.1-.3a1.09 1.09 0 0 1 1.2 .2l-.2-.6-.1 .1-.5-.2zM172.2 15.2l.2 .4v2.2l-.2 .4h1l-.2-.4v-2.2l.2-.4zM173.4 15.9l.2 .4v1.5l-.2 .4h.8l-.3-.4 .1-1.3 1.6 1.8v-2l.2-.4h-.7l.1 .2 .1 1.1-1.2-1.3zM176.2 16a.65 .65 0 0 0-.2 .8 .65 .65 0 0 0 .6 .4l.6 .2 .1 .2a.79 .79 0 0 1-.7 .4 .79 .79 0 0 1-.7-.5l.1 .7 .2-.1a.93 .93 0 0 0 1.1 .1 .93 .93 0 0 0 .4-1 1.46 1.46 0 0 0-1.2-.5l-.1-.4a1.09 1.09 0 0 1 1.2 .2l-.1-.6-.2 .1-.5-.1zM177.9 15.9l-.1 .6a.63 .63 0 0 1 .8-.3v1.6l-.3 .4h1l-.2-.4v-1.6a.66 .66 0 0 1 .8 .3l-.1-.6zM180 15.9l.2 .4v1.5l-.2 .4h1l-.2-.2-.1-.7h.5l.1 .2a.79 .79 0 0 0 1.2 .6l-1-.9a.61 .61 0 0 0 .6-.6 .61 .61 0 0 0-.5-.7zM180.8 16.2h.1a.47 .47 0 0 1 .5 .1 .47 .47 0 0 1 .1 .5l-.1 .1-.7 .1zM182.3 15.9l.2 .2a2.27 2.27 0 0 0 .4 2 1.04 1.04 0 0 0 1.7-.7v-1.3l.2-.2h-.8l.2 .4v1.1a.6 .6 0 0 1-.6 .6 .6 .6 0 0 1-.6-.6v-1.1l.3-.4zM184.9 15.9l.2 .4v1.5l-.2 .4h.8l-.3-.4v-1.4l.9 1.9 .9-1.9v1.4l-.3 .4h1l-.2-.4v-1.5l.2-.4h-.8l-.7 1.5-.6-1.5zM188.1 15.9l.2 .4v1.5l-.2 .4h1.9l.1-.6a1.09 1.09 0 0 1-1.3 .2v-.7h.6l.4 .2v-.6l-.4 .2h-.6v-.6l.2-.1a1.01 1.01 0 0 1 1 .3l-.1-.6zM190.2 15.9l.3 .4v1.5l-.3 .4h.8l-.2-.4v-1.3l1.6 1.8v-2l.2-.4h-.7l.2 .2v1.1l-1.2-1.3zM192.8 15.9l-.1 .6a.63 .63 0 0 1 .8-.3v1.6l-.3 .4h1l-.2-.4v-1.6a.66 .66 0 0 1 .8 .3l-.1-.6zM195.2 16a.65 .65 0 0 0-.2 .8 .65 .65 0 0 0 .6 .4l.6 .2 .2 .2a.79 .79 0 0 1-.7 .4 .79 .79 0 0 1-.7-.5l.1 .7 .2-.1a.93 .93 0 0 0 1 .1 .93 .93 0 0 0 .5-1 1.46 1.46 0 0 0-1.3-.5v-.4a1.09 1.09 0 0 1 1.2 .2l-.2-.6-.2 .1-.5-.1z" fill="#231f20"/>
<path d="M164.9 10.3v2.7h-2l.1 .4 .8 1a.95 .95 0 0 0 1 .9 .59 .59 0 0 1 .5-.4 .59 .59 0 0 1 .5 .3l.4 .8a1.59 1.59 0 0 0 2.1 1.4 1.61 1.61 0 0 1 1-2.3l1-.3-.1-1.5a1.59 1.59 0 0 1-.3-1.7h-1.5l-.2 .9h.6l-.2 .9h-.5l-.2 .9v.3l.4 .1-.1 .9h-.7a.73 .73 0 0 1-1-.7l.3-1.5h-.5l.1-.9h.5l.2-.9h-.5v-1.3zM167.4 11.6l-.6 3.1h.7l.6-3.1zM167.6 10.7l-.1 .6h.7l.1-.6z" fill="#ed1c24"/>
<path d="M19 22.9h177.8M19 262.3h180" fill="none" stroke="#000" stroke-width=".53"/>
<path d="M8.7 6.9h.1" fill="none" stroke="#373435" stroke-width=".2"/>
<text font-size="6.3" fill="#373435" x="6.4" y="84.5" transform="rotate(90 6.4 84.5)">ADVANCE INFORMATION</text>
<text font-size="4.6" x="34.8" y="45">DMT0014B</text>
<text font-size="4.4" x="137.9" y="37.8">PACKAGE OUTLINE</text>
<text font-size="3.9" x="20" y="29.9">6.2 Mechanical Data</text>
<text font-size="3.7" x="136.8" y="45">VSON - 1 mm max height</text>
<text font-size="3.2" fill="#00f" x="19" y="18.7">TCAN11623-Q1, TCAN11625-Q1</text>
<text font-size="2.9" x="144.5" y="119">SECTION A-A</text>
<g font-size="2.8">
<text x="181.3" y="21.8">www.ti.com</text>
<text x="19" y="266.1">6</text>
<text x="73.8" y="271.7">Product Folder Links: TCAN11623-Q1 TCAN11625-Q1</text>
</g>
<text font-size="2.8" fill="#00f" x="28" y="266.1">Submit Document Feedback</text>
<text font-size="2.7" x="106.2" y="253.4">www.ti.com</text>
<g font-size="2.5">
<text x="19.1" y="21.9">SLLSFN4 – MAY 2021</text>
<text x="144.5" y="265.8">Copyright © 2021 Texas Instruments Incorporated</text>
</g>
<g font-size="2.4">
<text x="139" y="50">PLASTIC SMALL OUTLINE - NO LEAD</text>
<text x="34.2" y="220.2">NOTES:</text>
<text x="34.2" y="225.5">1. All linear dimensions are in millimeters. Any dimensions in parenthesis are for reference only. Dimensioning and tolerancing</text>
<text x="34.2" y="230.7">2. This drawing is subject to change without notice.</text>
<text x="34.2" y="233.4">3. The package thermal pad must be soldered to the printed circuit board for thermal and mechanical performance.</text>
<text x="36.9" y="228.1">per ASME Y14.5M.</text>
</g>
<g font-size="2.3">
<text x="72" y="62.9">B</text>
<text x="91.9" y="61.6">3.1</text>
<text x="91.9" y="64.1">2.9</text>
<text x="114.3" y="61.8">A</text>
<text x="50.9" y="83.6">PIN 1 INDEX AREA</text>
<text x="113.4" y="89.3">4.6</text>
<text x="113.4" y="91.9">4.4</text>
<text x="167.1" y="101">0.1 MIN</text>
<text x="142.8" y="112.7">(0.13)</text>
<text x="62.5" y="116.7">1.0</text>
<text x="62.5" y="119.2">0.8</text>
<text x="119.9" y="125.1">C</text>
<text x="148.8" y="121.7">TYPICAL</text>
<text x="65.6" y="136.3">0.05</text>
<text x="123.8" y="138">0.08 C</text>
<text x="124.3" y="132.2">SEATING PLANE</text>
<text x="65.6" y="138.8">0.00</text>
<text x="66.1" y="148">EXPOSED</text>
<text x="89.3" y="144.1">1.6</text>
<text x="90" y="148.4">SYMM</text>
<text x="94.4" y="144.1">0.1</text>
<text x="160.7" y="149.7">(0.2) TYP</text>
<text x="60.8" y="150.5">THERMAL PAD</text>
<text x="76.2" y="155.7">7</text>
<text x="109.4" y="157.3">8</text>
<text x="135.5" y="159.1">(0.19) TYP</text>
<text x="63.4" y="174">2X</text>
<text x="63.2" y="176.9">3.9</text>
<text x="89.4" y="174.3">15</text>
<text x="112.6" y="174.6">SYMM</text>
<text x="120.2" y="178.7">4.2</text>
<text x="125.4" y="178.7">0.1</text>
<text x="109.4" y="196.5">14</text>
<text x="56.2" y="200.9">12X 0.65</text>
<text x="76.3" y="198.2">1</text>
<text x="117.5" y="203.8">14X</text>
<text x="122.3" y="202.6">0.35</text>
<text x="65.6" y="209.1">(OPTIONAL)</text>
<text x="70.1" y="206.6">PIN 1 ID</text>
<text x="89.6" y="207">14X</text>
<text x="94.4" y="205.8">0.45</text>
<text x="94.4" y="208.3">0.35</text>
<text x="122.3" y="205.1">0.25</text>
<text x="123.5" y="208.4">0.1</text>
<text x="131" y="208.4">C A B</text>
<text x="123.5" y="211.7">0.05</text>
<text x="132.3" y="211.7">C</text>
<text x="159.8" y="215.7">4225087/B</text>
<text x="173.1" y="215.7">01/2021</text>
</g>
<g font-size="2.3" fill="#007fff">
<text x="102.1" y="170.6">A</text>
<text x="112" y="170.2">A</text>
</g>
<text font-size=".2" x="107.4" y="46.8">SCALE 3.200</text>
</svg>
